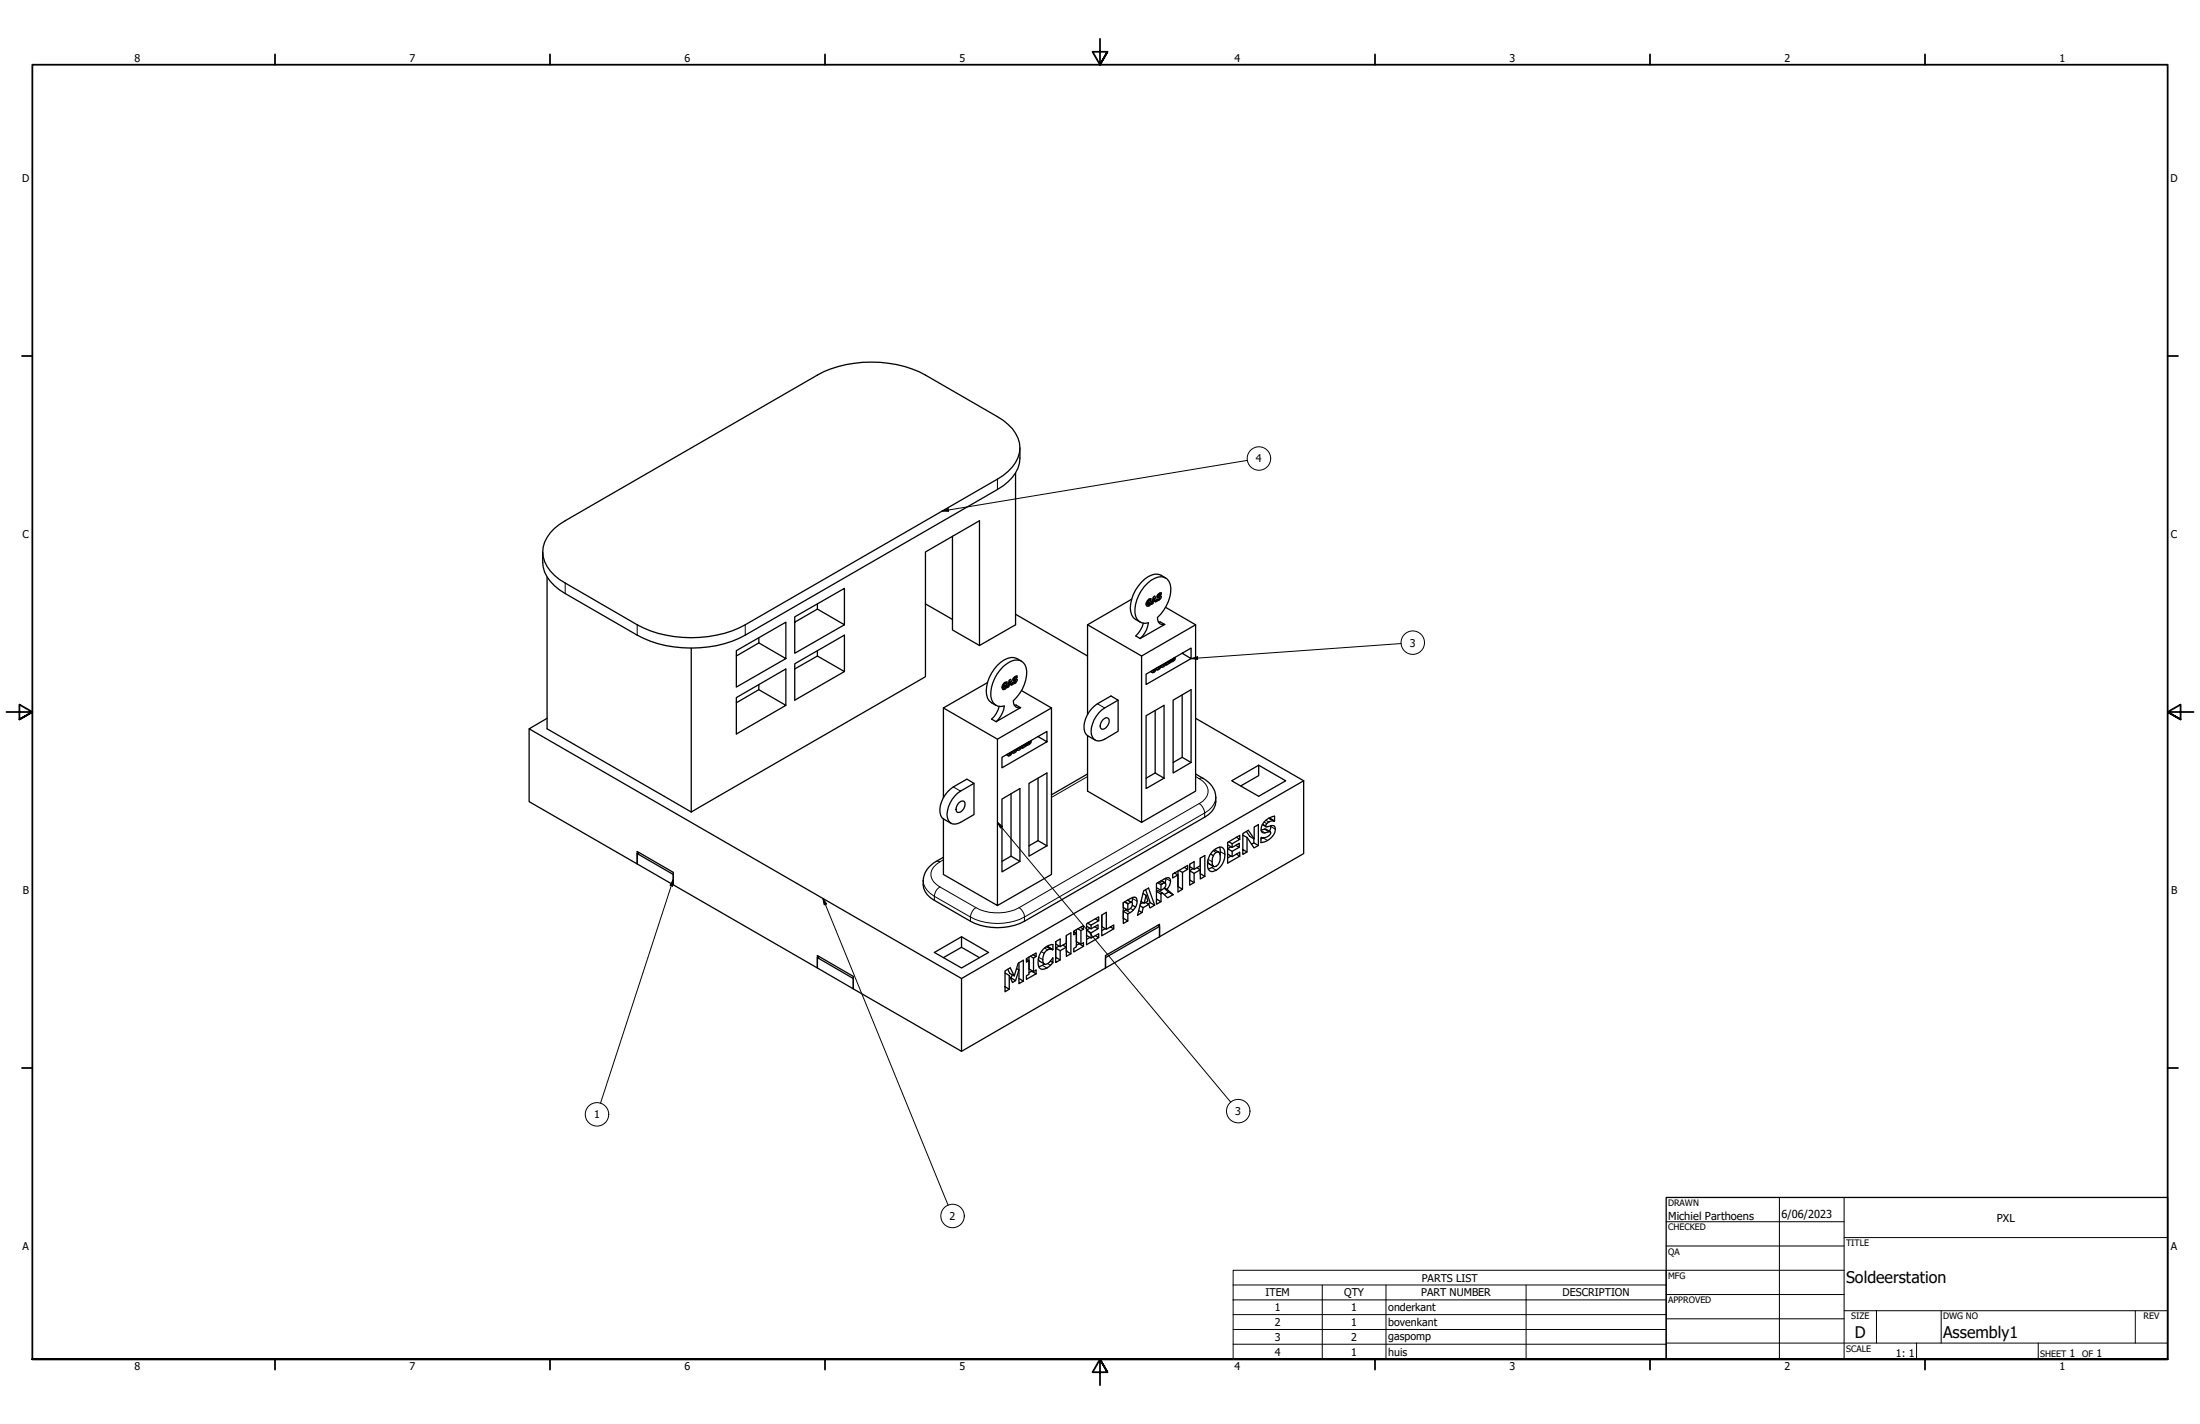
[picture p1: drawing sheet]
<svg xmlns="http://www.w3.org/2000/svg" width="864mm" height="559mm" viewBox="0 0 864 559" stroke-linecap="round" stroke-linejoin="round" font-family="sans-serif">
<!-- layer: Visible (ANSI) -->
<g fill="none" stroke="#000" stroke-width=".51">
<path d="M400.4 175.8a14.1 14.1 0 0 1-3 11.5l-3.6 3.3-2.3 1.5-99 57.1a46.8 46.8 0 0 1-42.4 0l-28.2-16.3a15.3 15.3 0 0 1-8.9-16.3M398.7 185.6v59.6l-14.2 8.1M217.7 207.3l4.2-3 99-57.1a46.8 46.8 0 0 1 42.4 0l28.2 16.3a15.3 15.3 0 0 1 8.9 12.3 14 14 0 0 1-6.6 10.8l-101.3 58.6a46.8 46.8 0 0 1-42.4 0l-28.2-16.4a15.3 15.3 0 0 1-8.9-12.2 12.5 12.5 0 0 1 4.7-9.3zM373.9 210.4v36.8l10.6 6.1M214.8 226.4v59.6l56.5 32.6M320.9 237v2M363.3 237l10.6 6.1M444.2 235.1l-17.3 10.1v35.2M449.9 236.9l.8 .4M450.9 236.4l.4 .3-.4 .2v-.5l1-.5v1.2l-.6-.3M451 235.2l.5 .3a1.08 1.08 0 0 0-.9 .7 1.08 1.08 0 0 0 .3 1.2l.4-.3v-.4M451.5 235.5h.3l-.7-.4 .7 .4v-.6a2.01 2.01 0 0 0-1.6 3l.8-.2 .9-.6"/>
<path d="M452.3 236l.4 .2-.1 .7M452.4 235.5l.4 .2M452.7 234.6l.3 .2-.2 .9 .5-.2-.3-.7M453 235.6l.4 .2-.7 .4M453.2 235.5l.9 .5-.6 .3-.1-.5M454.1 236l-.8-2.1-.5 .4-.8 2.9 .6-.3-.5-.3M454.2 233.9l1.1 .5M454.3 233.6l.5 .3M455.2 232.8l.6 .4-.7-.3M455.7 233.2l-.6 .1-.4 .4 1 .1-.1 1.1-1.4 .9v-.7l.4 .1 .7-.5-.1-.3-.8 .2a1.4 1.4 0 0 1 1.4-2v.6M457.5 226.8a5.7 5.7 0 0 0-8.1 .4 14.9 14.9 0 0 0-5.5 12.8 4.9 4.9 0 0 0 3.6 4.1M457.5 238.3l11.8 6.9"/>
<path d="M271.3 254.3v64.3M289.1 257.4l8.8-5.1 10.6 6.1-19.4 11.2v-14.3l19.4-11.1v14.2M297.9 250.3v2M312 244.2l8.9-5.2 10.6 6.2-19.5 11.1v-14.2l19.5-11.2v14.3M320.9 255.3v2.1M384.5 253.3v-49l-21.2 12.3v49l-92 53M398.7 241l28.2 16.4M401 259.5a5.8 5.8 0 0 0-8.2 .4 14.1 14.1 0 0 0-5.1 14.1l1.5 1.8 1.8 1M426.9 245.2l21.2 12.2M448.8 244.5a10.5 10.5 0 0 1-3 5.1l1.7 1M454.7 244.1l.7-.1 1.8 1M457.2 245a2.26 2.26 0 0 1-2.9-2.7 14.7 14.7 0 0 0 5.1-13 4 4 0 0 0-6.1-2.4 14.5 14.5 0 0 0-7.5 15 3.8 3.8 0 0 0 5 2.5 9.6 9.6 0 0 1-3.3 6.2"/>
<path d="M457.2 245l-9.7 5.6M458.5 259.5l-.6 1M459.1 259.3l.4 .3-.9 .5zM459.2 259.2l-.2 .2M459.4 259.1l.3 .2v.5l-.2-.1M459.4 259l.3 .3M459.5 259.6v.4l-1.6 1M460.2 258.6l.5 .2-.9 .4M460.6 258.3l.1 .5M461.3 257.9l-.2 1.1-1.4 .8M464.1 256.3l3.5 2.1v-4.1l-17.7 10.2v4.1l17.7-10.2M289.1 275.8l8.8-5.2 10.6 6.2-19.4 11.2v-14.3l19.4-11.2v14.3"/>
<path d="M297.9 268.6v2M312 262.5l8.9-5.1 10.6 6.1-19.5 11.3v-14.3l19.5-11.3v14.3M370.3 277.8l21.2 12.3M387.7 267.8l-17.4 10v35.3M392.2 277.2a9.8 9.8 0 0 1-2.9 5l1.7 1M393.4 269.6l.7 .4M394.3 269l.4 .3-.4 .3v-.5l1-.6v1.2l-.6-.2M394.6 267.8l.6 .4M395 268.2h.2l-.7-.4 .5 .4a1.03 1.03 0 0 0-1 .7 1.03 1.03 0 0 0 .3 1.1l.4-.2v-.5M395.3 268.2v-.6a2.04 2.04 0 0 0-1.7 3l.9-.2 .8-.7M395.7 268.7l.4 .2-.1 .6M395.9 268.2l.3 .2"/>
<path d="M396.1 267.2l.3 .3-.2 .9 .5-.2-.3-.7M396.4 268.3l.4 .2-.7 .4M396.7 268.2l.8 .4-.6 .3-.1-.4M397.5 268.6l-.8-2-.5 .3-.8 2.9 .6-.3-.4-.3M397.6 266.5l1.1 .6M397.8 266.3l.4 .2M398.1 276.7h.7l1.8 1M398.6 265.4l.6 .4-.7-.3M399.2 265.8v-.6a1.43 1.43 0 0 0-1.4 2.1l1-.1-.4 .5-.8 .1v.6l.8-.2 .6-.7 .2-1.1h-1.1l.4-.5h.7M400.6 277.7a2.28 2.28 0 0 1-2.8-2.7 14.8 14.8 0 0 0 5-13.1 4 4 0 0 0-6.1-2.3 14.5 14.5 0 0 0-7.4 15 3.8 3.8 0 0 0 4.9 2.5 9.8 9.8 0 0 1-3.2 6.1M400.6 277.7l-9.6 5.5M401 271l11.7 6.8"/>
<path d="M438.9 274.8v12.2l-5.3 3.1a3.3 3.3 0 0 1-3.7 .3 3.3 3.3 0 0 1-1.6-3.4 11.5 11.5 0 0 1 5.3-9.2l5.3-3-2.8-1.7a19.5 19.5 0 0 0-8.5 6.1 8.6 8.6 0 0 0-1.3 9l3.6 2.2M451.7 263.5l.7 .5M453.3 262.6l-.4 .9-.2-.6M453.5 278.8v24.5l3.4 2.1M453.8 262.6l.5 .3M453.8 262.3l-.2 .8-.6 .7-.6 .1-.2-.7M455.2 261.5l-.3 .8-.3-.5M455.7 261.2l-.2 .9-.6 .7h-.7l-.2-.7M455.7 261.5l.5 .2M455.9 261l.2 .7M457.1 260.4l-.3 .8-.3-.5M457.6 260.3l.3 .2v.5l-.4-.3"/>
<path d="M457.6 260.1l-.5 1.3-1 .3M460.5 274.8l7.1-4.2v28.6l-7.1 4.1zM464.1 272.7v24.5l3.5 2M207.7 286v28.6l42.4 24.4v-4.9l14.2 8.2v4.9l56.6 32.7v-4.9l14.1 8.2v4.8l42.4 24.6v-28.6M214.8 281.9l-7.1 4.1 169.7 98M395.1 296.2l.8 .4M396.7 295.3l-.1 .7-.3 .1-.2-.5M397.2 295.2l.6 .3M397.3 295l-.2 .8a.98 .98 0 0 1-1.3 .7l-.2-.6M398.6 294.1l-.3 .9h-.2l-.1-.5M399.1 294.1l.5 .3M399.2 293.9l-.2 .8a.89 .89 0 0 1-1.5 .5v-.4"/>
<path d="M400.5 293.1l-.3 .8-.3-.5M401 293l.4 .2v.4l-.5-.2M401 292.7l-.2 .9-.6 .7-.7 .1-.1-.7M402 292.2l-.6 1M402.6 291.8l-.6 .9 1-.5-.5-.2M402.8 291.7l.4 .2v.6l-.2-.1M402.9 291.7l.3 .2M403 292.2v.5l-1.6 .9M403.7 291.2l.4 .3-.9 .4M404.1 291v.5M404.7 290.6v.7l-.4 .6-1.1 .6M407.5 289.1l3.5 2v-4.1l-17.7 10.2v4.1l17.7-10.2"/>
<path d="M426.9 288.7v21.8l21.2 12.2 21.2-12.2v-65.3l-21.2 12.2v65.3M432.9 282.4l1.4-.8 .5 .1a2.9 2.9 0 0 1-1.9 4.5l-.5-.1a2.48 2.48 0 0 1 .5-3.7zM449.9 280.9l7-4.1v28.6l-7 4zM464.1 297.2l-3.6 2M469.3 281.9l42.4 24.5M376.4 315.1l.7-.6 1.2-.1a2.92 2.92 0 0 1-2.5 4.4 2.55 2.55 0 0 1 .6-3.7zM382.3 307.4v12.3l-5.2 3a3.3 3.3 0 0 1-3.8 .4 3.3 3.3 0 0 1-1.6-3.4 12 12 0 0 1 5.4-9.2l5.2-3.1-2.8-1.6a18.6 18.6 0 0 0-8.5 6.1 8.6 8.6 0 0 0-1.2 9l3.5 2.2M393.3 313.6l7.1-4.2v28.6l-7.1 4.1zM396.9 311.5v24.5l3.5 2M403.9 307.4l7.1-4.1v28.6l-7.1 4.1zM407.5 305.4v24.5l3.5 2M426.9 303.7l-14.2 8.2"/>
<path d="M453.5 303.3l-3.6 2.1M469.3 303.7a13.6 13.6 0 0 1 7.6 6.9 7.9 7.9 0 0 1-4 10.1l-70.8 40.8a23.4 23.4 0 0 1-21.2 0l-14.1-8.2a8.2 8.2 0 0 1-2.2-13 17.1 17.1 0 0 1 5.7-3.9M483.5 306.4l10.6-6.1 10.6 6.1-10.6 6.1zM494.1 300.3v4.1l-7.1 4M511.7 306.4v28.6l-56.5 32.6M511.7 306.4l-134.3 77.6M250.8 334.6l-.7 .4v4l14.2 8.2v-4l-14.2-8.2M370.3 321.4v21.8l21.2 12.1 21.2-12.1v-65.4l-21.2 12.3v65.2M396.9 336l-3.6 2M407.5 329.9l-3.6 2M467 339.2v8.1l1.8-1-1.8-1v-3.6l1.8 1v3.6M471.2 336.7l1.7-1v8.2l-1.7-1.1z"/>
<path d="M471.2 336.7v3l-2.4 1.4-1.8-1v-.9l1.8-1.1v3M474.1 337.9l.6 1.1 1.7 1M475.2 335.1l1.1 .7M476 334.1l1.4-1.1a2.09 2.09 0 0 1 2.6-.3 2.09 2.09 0 0 1 .8 2.5 6.5 6.5 0 0 1-5.4 6.8 2.37 2.37 0 0 1-1.4-2.8l.5-2.8zM476.3 335.8a1.68 1.68 0 0 1 2.2-1.3 3.8 3.8 0 0 1-1.9 5.6l-.3-.2M476.3 335.8a4.4 4.4 0 0 0 0 4.1M476.4 340l-2.1 1M476.7 333.4l1.7 1M478.8 332.4l.2 3.1M481.9 335.2l1.8 1 3-1.8v1.6M481.9 331.5l1.8 1 2.8-1.6v1.6M482.3 330.3l1.4 .8v1.4"/>
<path d="M483.2 332.3l-1.3 .8 1.8 1v2.1M483.2 335.9l-1.3 .8M485.1 331.7l1.4 .8-2.8 1.6M485.3 328.5l1.4 .9-3 1.7M486.7 329.4v-1.6l-4.8 2.8v8.1l4.8-2.7-1.4-.8M487.9 327.7l1.6 .9v5.7M489.3 326.3l1.2 1.9 1.8 1v-4.7l1.7-.9v8.2M489.5 328.6l2.8 4.1 1.7-.9M492.2 329.1v1.7l1.8 1M492.2 330.8l-1 .5M492.3 329.2l-2.3-3.4-2.1 1.3v8.2l1.6-1-1.6-.9M495 325.8l1.6-.5 2.1 1.1"/>
<path d="M495.6 323.6l1.4 .9M495.8 328.8l-.8 .4M498 321.1l2.3 1.1-1.7-1.1-.2 .1M498.6 320.8v.3M498.9 324l-.6 2.2M500.3 322.2v-1.9a5.7 5.7 0 0 0-5.2 5.8l.8 .7 2.2-.4 .6 .1a2.83 2.83 0 0 1-3.7 2.2v1.9a5.7 5.7 0 0 0 5.5-6l-.2-.4a4.1 4.1 0 0 0-3.3 .3 2.2 2.2 0 0 1 2.7-2.4l.5 .2M432.5 359.1v8.1l4.7-2.7M441.4 353.9l1.3 .8 1.4-.6a1.8 1.8 0 0 1 .3 1.8 1.8 1.8 0 0 1-1.6 1.2l-1.9-1v-1.9M442.2 356.9l-1.3 .7M442.7 354.7v2.4M444.5 355.2l1.3 .7M444.6 352.2l-.3 1.9-1.6-.9"/>
<path d="M445.8 355.9l.5-2.3a1.26 1.26 0 0 0-.5-1.4 1.26 1.26 0 0 0-1.6 .2l-3.3 1.8v8.2l1.8-1-1.8-1M445.8 355.9l-1.5 1.8-1.6 .9M447.5 355.4l1.3 .8-.5 1.9M448.7 350.6l1.2 .7-.8 3.2-1.2-.7M448.7 354.2l-1.1 .6M449.7 354.1l1.3 .8-2.2 1.3M449.7 349.1l1.8 5.1M449.9 351.3l.7 2.3-1.5 .9M450.7 354.7l.8-.5 1.8 1-1.9 1.1-.4-1.4M453.3 355.2l-2.5-6.7-1.9 1.1-2.4 9.6 1.8-1.1-1.3-.8M454.4 346.4l1.3 .8 1.5-.7M455.7 347.2v2.2l-1.7-1"/>
<path d="M455.7 350.8l.7-.3-1.8-1.1-.6 .4 1.7 1v3M455.8 345.6l1.4 .9M455.9 345.6l1.6 .9M456.4 350.5l1.9 1.8 2.2-1.2M457 348.6l1.7 1.5 1.8 1M457.1 348.4l3.4 2.7M457.2 346.5a1.53 1.53 0 0 1 .4 1.6 1.53 1.53 0 0 1-1.4 1l-.5 .3M457.7 344.6l-.4 1.9M458.1 349a3.6 3.6 0 0 0 .9-4.4l-.7-.2-1 .3-3.3 1.9v8.2l1.7-1-1.7-1M458.7 350.1l-1.7 .9M462.4 341.8v8.2l1.8-1.1-1.8-1M462.8 341.6l1.4 .7v6.6"/>
<path d="M464.9 340.4l1.3 .7-2 1.2M466.2 341.1v-1.5l-5.9 3.4v1.6l2.1-1.3-1.4-.7M468.3 340.9l-1.3 .8M469.8 340.5l1.4 .8-2.4 1.4M471.2 341.3v3.6l1.7-1M471.2 342.8v.1M321.6 375.4l-.7 .4v4.1l14.1 8.1v-4l-14.1-8.2M377.4 367.6l-10.6 6.2 10.6 6.1 10.6-6.1-10.6-6.2v4.1l-7.1 4.1M377.4 371.7l7.1 4.1M400 377.8v8.2l1.7-1M403.9 375.5v4.7l1.8 1.1 1-.6v1.4M403.9 377v5.3l-1 .6v1.4l3.8-2.2"/>
<path d="M404.5 375.2l1.2 .8v5.3M405.5 374.6l1.2 .7-1 .7M406.7 375.3v-1.3l-3.8 2.2v1.4l1-.6-1-.6M407.6 376.2l.6 1.1 1.8 1-2.3 1M410.8 371.5l.6 .2M411.4 371.7l1.8 1M411.5 371v.6M413.2 372.7a3.1 3.1 0 0 0-3.8 3.2v1.4l.6 1a2.67 2.67 0 0 0 2.9-1.9l.4-.5v1.9l-1-.6M413.3 372.6v-2a6.7 6.7 0 0 0-5.3 9.2 2.66 2.66 0 0 0 3.7-.5l1.6-1.5M414.4 369.5v8.2l1.8-1-1.8-1v-3.7l1.8 1.1v3.6M415.7 371.2l-1.3 .8M417.3 370.9l1.3 .8-2.4 1.4"/>
<path d="M418.6 367.1l1.8-1v8.2l-1.8-1zM418.6 367.1v3l-2.4 1.4-1.8-1v-1l1.8-1v3M418.6 371.7v3.6l1.8-1M422.5 364.8v4.7l1.8 1 1-.5v1.3M422.5 366.3v5.2l-1 .7v1.4l3.8-2.3M423.1 364.5l1.2 .7v5.3M423.5 370.1v.2l1.8 1M423.5 370.3l-1 .7M424.1 363.9l1.2 .7-1 .6M425.3 364.6v-1.4l-3.8 2.2v1.4l1-.5-1-.7M426.5 367.1l1.8 1 3-1.7v1.5M426.5 363.5l1.8 1 2.7-1.6v1.5"/>
<path d="M426.9 362.3l1.4 .7v1.5M427.9 364.2l-1.4 .8 1.8 1.1v2M427.9 367.9l-1.4 .7M429.7 363.7l1.3 .7-2.7 1.7M430 360.6l1.3 .7-3 1.7M431.3 361.3v-1.5l-4.8 2.7v8.2l4.8-2.8-1.3-.7M433.8 364.4l-1.3 .8M435.9 363.7l1.3 .8v-1.5l-2.9 1.7-1.8-1.1v-4.5l1.8-1.1v6.7M440.9 360.3v-2.7l1.8 1v2.8M454.5 363.2l.7 .3v4.1M455.2 363.5l-21.2 12.3v4.1l21.2-12.3M455.2 367.6v-4.9l-21.2 12.3v4.9l-56.6 32.7"/>
<path d="M394.5 381.8l1.7 1v5.4M395.6 380.4l.8 1.6 1.7 1 1.6-5 2-1.2v8.2M396.2 382.8l1.2 2.8 1.3-.8-2-.9M397.3 382.5l-.4 1.3M398.1 383l-1.5-3.2-2.1 1.2v8.2l1.7-1-1.7-1M399 380l1 .6-1.3 4.2M400 384l1.7 1M404.9 380.9v.2l1.8 1M404.9 381.1l-1 .6"/>
</g>
<!-- layer: Visible Narrow (ANSI) -->
<g fill="none" stroke="#000" stroke-width=".39">
<path d="M391.5 188v4.1M221.9 228.8v4.1M449.9 237.1l1.1 .6M450 236.5l.5 .3M450.3 235.8l.4 .2M450.7 235.4l.4 .2M454.2 234.3l.5 .3M454.2 233.9l.9 .5M454.3 233.6l.4 .1M454.4 235.2l.5 .3M454.5 233.3l.4 .2M454.7 233.1l.4 .2"/>
<path d="M455.2 233.7l.7 .4M250.1 245.2v4M292.5 245.2v4M459.8 258.8l.6 .3M460.6 258.4l.2 .1M393.3 269.8l1.2 .6M393.4 269.2l.5 .2M393.8 268.5l.3 .2M394.1 268l.4 .2M397.6 267l.5 .3M397.6 266.6l.9 .5M397.8 266.2l.3 .2"/>
<path d="M397.8 267.8l.6 .4M398 265.9l.3 .2M398.1 265.7l.4 .2M398.7 266.4l.6 .4M430.8 276.2l2.8 1.6M451.7 263.5l.7 .4M452.8 263.3l.2 .1M453.8 262.6l.4 .2M454.6 262.2l.3 .1M455.7 261.5l.4 .2M456.5 261l.3 .2M395.1 296.2l.7 .3"/>
<path d="M396.2 295.9l.2 .1M397.2 295.2l.4 .3M398.1 294.8l.2 .2M399.1 294.1l.4 .3M399.9 293.8l.3 .1M403.3 291.5l.5 .3M404 291l.2 .1M374.2 308.8l2.9 1.7M426.9 304.7l-14.2 8.2M469.3 304.7l1.4 .9M470.7 315.3l-70.7 40.9M472.2 305.4l-.9-.1-.6 .3a5.1 5.1 0 0 1 2.4 7.8l-2.4 1.9a4.7 4.7 0 0 1 2.2 3.7 7.8 7.8 0 0 0 4.4-6.1"/>
<path d="M367.4 338.1l1.5 .1M368.9 338.2a5.1 5.1 0 0 0-2.4 7.9l2.4 1.9M370.3 337.4l-1.4 .8M472.9 320.7v-1.7l-70.8 40.9M474.2 337.2l1.6 .9M474.5 338.9l1.8 1M476.2 333.8l1.2 .7M479 334.2l1.8 1M495.1 325.9l1.5 .9M495.6 323.4l1.2 .7M495.8 328.8l1.8 1M496.2 322.6l1.1 .6"/>
<path d="M496.3 325.4l1.8 1M496.9 321.9l1.2 .7M498.9 324.4l1.7 1M362.4 345.6a7.5 7.5 0 0 0 4.4 6.1M366.8 351.7l14.1 8.2v1.6M366.8 351.7v1.6M368.9 348a4.4 4.4 0 0 0-2.1 3.7M368.9 348l14.2 8.2M400 356.2l.7 .5a4.6 4.6 0 0 1 1.4 3.2M400 356.2a18.5 18.5 0 0 1-16.9 0 4.7 4.7 0 0 0-2.2 3.7 23.4 23.4 0 0 0 21.2 0M402.1 359.9v1.6M441.6 353.8l1.3 .8"/>
<path d="M441.8 357.1l1.8 1M442.6 353.3l1.5 .8M443.7 356.5l1.2 .6M444.6 352.6l1.7 1M455 346.1l1.3 .7M457.7 344.7l1.8 1.1M475.7 340.4l1.7 1.1M407.7 375.7l1.6 .9M408.7 373.4l1.2 .7M409.2 378.8l1.8 1.1M410 372l1.2 .7M410.7 371.5l1.7 1"/>
<path d="M411.2 378.1l1.2 .7"/>
</g>
<!-- layer: Visible (ANSI) -->
<g fill="#000">
<circle cx="460.6" cy="258.3" r=".25"/>
<circle cx="404.1" cy="291" r=".25"/>
<circle cx="495.8" cy="328.8" r=".25"/>
<circle cx="418.6" cy="373.3" r=".25"/>
</g>
<!-- layer: Symbol (ANSI) -->
<g fill="none" stroke="#000" stroke-width=".39">
<path d="M489.6 180.7l-119.8 19.8M369.8 200.5l2.4-.9 .2 1.1zM467.6 258.4l2.4-.7 .1 1.1zM550 252.5l-82.4 5.9M391.5 322.7l2 1.6-.8 .6zM391.5 322.7l91.6 109.8M264.3 345.2l-.3 2.5-1-.3zM264.3 345.2l-28.6 87.7M323 352.6l1.5 2.1-1 .4zM323 352.6l49.2 120.3M484.1 504.3v-5.8h169.9v5.8M484.1 504.3h169.9v5.8"/>
<path d="M484.1 504.3v29h169.9v-23.2M484.1 510.1h169.9M484.1 515.9h169.9M519 504.3v29M544.1 504.3v29M599.1 504.3v29M484.1 521.7h169.9M484.1 527.5h169.9"/>
<circle cx="494.2" cy="179.9" r="4.6"/>
<circle cx="554.6" cy="252.2" r="4.6"/>
<circle cx="234.3" cy="437.3" r="4.6"/>
<circle cx="486.1" cy="436" r="4.6"/>
<circle cx="373.9" cy="477.2" r="4.6"/>
</g>
<!-- layer: Border (ANSI) -->
<g fill="none" stroke="#000" stroke-width=".7">
<path d="M431.8 15.2v10.2l-2.9-5.1h5.8l-2.9 5.1 2.9-5.1M107.9 21.3v4.1M215.9 21.3v4.1M323.8 21.3v4.1M539.8 21.3v4.1M647.7 21.3v4.1M755.6 21.3v4.1M8.6 139.7h4.1M850.9 139.7h4.1M2.5 279.4h10.2l-5.1-2.9v5.8l5.1-2.9-5.1 2.9M861.1 279.4h-10.2l5.1-2.9v5.8l-5.1-2.9 5.1 2.9M8.6 419.1h4.1"/>
<path d="M850.9 419.1h4.1M12.7 533.4v-508h838.2v508h-838.2h838.2M107.9 533.4v4.1M215.9 533.4v4.1M323.8 533.4v4.1M434.7 538.5l-2.9-5.1 2.9 5.1h-5.8l2.9-5.1v10.2M539.8 533.4v4.1M647.7 533.4v4.1M755.6 533.4v4.1"/>
</g>
<!-- layer: Title (ANSI) -->
<g fill="none" stroke="#000" stroke-width=".39">
<path d="M654 479.4h69.9M698.5 469.9v63.5M723.9 469.9v63.5M654 488.9h69.9M654 498.5h69.9M723.9 485.6h127M654 508h69.9M654 517.5h69.9M723.9 514.3h127M736.6 514.3v12.7M762 514.3v12.7M838.2 514.3v12.7"/>
<path d="M654 527h196.9M752.3 527v6.4M800.1 527v6.4"/>
</g>
<path d="M654 469.9h196.9v63.5h-196.9z" fill="none" stroke="#000" stroke-width=".51"/>
<!-- layer: Symbol (ANSI) -->
<g fill="#000">
<path d="M369.8 200.5l2.4-.9 .2 1.1z" fill-rule="evenodd"/>
<path d="M467.6 258.4l2.4-.7 .1 1.1z" fill-rule="evenodd"/>
<path d="M391.5 322.7l2 1.6-.8 .6z" fill-rule="evenodd"/>
<path d="M264.3 345.2l-.3 2.5-1-.3z" fill-rule="evenodd"/>
<path d="M323 352.6l1.5 2.1-1 .4z" fill-rule="evenodd"/>
</g>
<g font-size="6.3">
<text x="724.7" y="503.4">Soldeerstation</text>
<text x="728.1" y="524.9">D</text>
<text x="762.8" y="525">Assembly1</text>
</g>
<g font-size="4.3">
<text x="654.8" y="478.6">Michiel Parthoens</text>
<text x="699.3" y="478">6/06/2023</text>
<text x="783.8" y="479.4">PXL</text>
</g>
<g font-size="4.2">
<text x="52.8" y="24.4">8</text>
<text x="160.8" y="24.4">7</text>
<text x="268.7" y="24.4">6</text>
<text x="376.7" y="24.4">5</text>
<text x="484.6" y="24.4">4</text>
<text x="592.6" y="24.4">3</text>
<text x="700.5" y="24.4">2</text>
<text x="808.5" y="24.4">1</text>
<text x="8.8" y="71.4">D</text>
<text x="852" y="71.4">D</text>
<text x="493" y="181.5">4</text>
<text x="8.9" y="211.1">C</text>
<text x="852.2" y="211.1">C</text>
<text x="553.5" y="253.7">3</text>
<text x="9" y="350.8">B</text>
<text x="852.2" y="350.8">B</text>
<text x="484.9" y="437.6">3</text>
<text x="233.2" y="438.8">1</text>
<text x="372.7" y="478.7">2</text>
<text x="8.9" y="490.5">A</text>
<text x="852.2" y="490.5">A</text>
<text x="558.1" y="502.9">PARTS LIST</text>
<text x="496.8" y="508.7">ITEM</text>
<text x="527.6" y="508.8">QTY</text>
<text x="557.8" y="508.7">PART NUMBER</text>
<text x="613.4" y="508.8">DESCRIPTION</text>
<text x="500.4" y="514.5">1</text>
<text x="530.4" y="514.5">1</text>
<text x="545" y="514.6">onderkant</text>
<text x="500.4" y="520.3">2</text>
<text x="530.4" y="520.3">1</text>
<text x="545" y="520.4">bovenkant</text>
<text x="500.4" y="526.2">3</text>
<text x="530.4" y="526.2">2</text>
<text x="545" y="525.8">gaspomp</text>
<text x="500.4" y="531.9">4</text>
<text x="530.4" y="531.9">1</text>
<text x="545" y="532">huis</text>
<text x="744.2" y="532.6">1: 1</text>
<text x="812.4" y="532.6">1</text>
<text x="823" y="532.6">1</text>
<text x="52.8" y="537.5">8</text>
<text x="160.8" y="537.5">7</text>
<text x="268.7" y="537.5">6</text>
<text x="376.7" y="537.5">5</text>
<text x="484.6" y="537.5">4</text>
<text x="592.6" y="537.5">3</text>
<text x="700.5" y="537.5">2</text>
<text x="808.5" y="537.5">1</text>
</g>
<g font-size="3.5">
<text x="654.8" y="473.2">DRAWN</text>
<text x="654.8" y="482.8">CHECKED</text>
<text x="724.7" y="488.9">TITLE</text>
<text x="654.8" y="492.3">QA</text>
<text x="654.8" y="501.8">MFG</text>
<text x="654.8" y="511.4">APPROVED</text>
<text x="726.7" y="517.7">SIZE</text>
<text x="762.8" y="517.7">DWG NO</text>
<text x="841.4" y="517.7">REV</text>
<text x="724.7" y="530.4">SCALE</text>
<text x="800.9" y="532.6">SHEET</text>
<text x="817.4" y="532.6">OF</text>
</g>
</svg>
